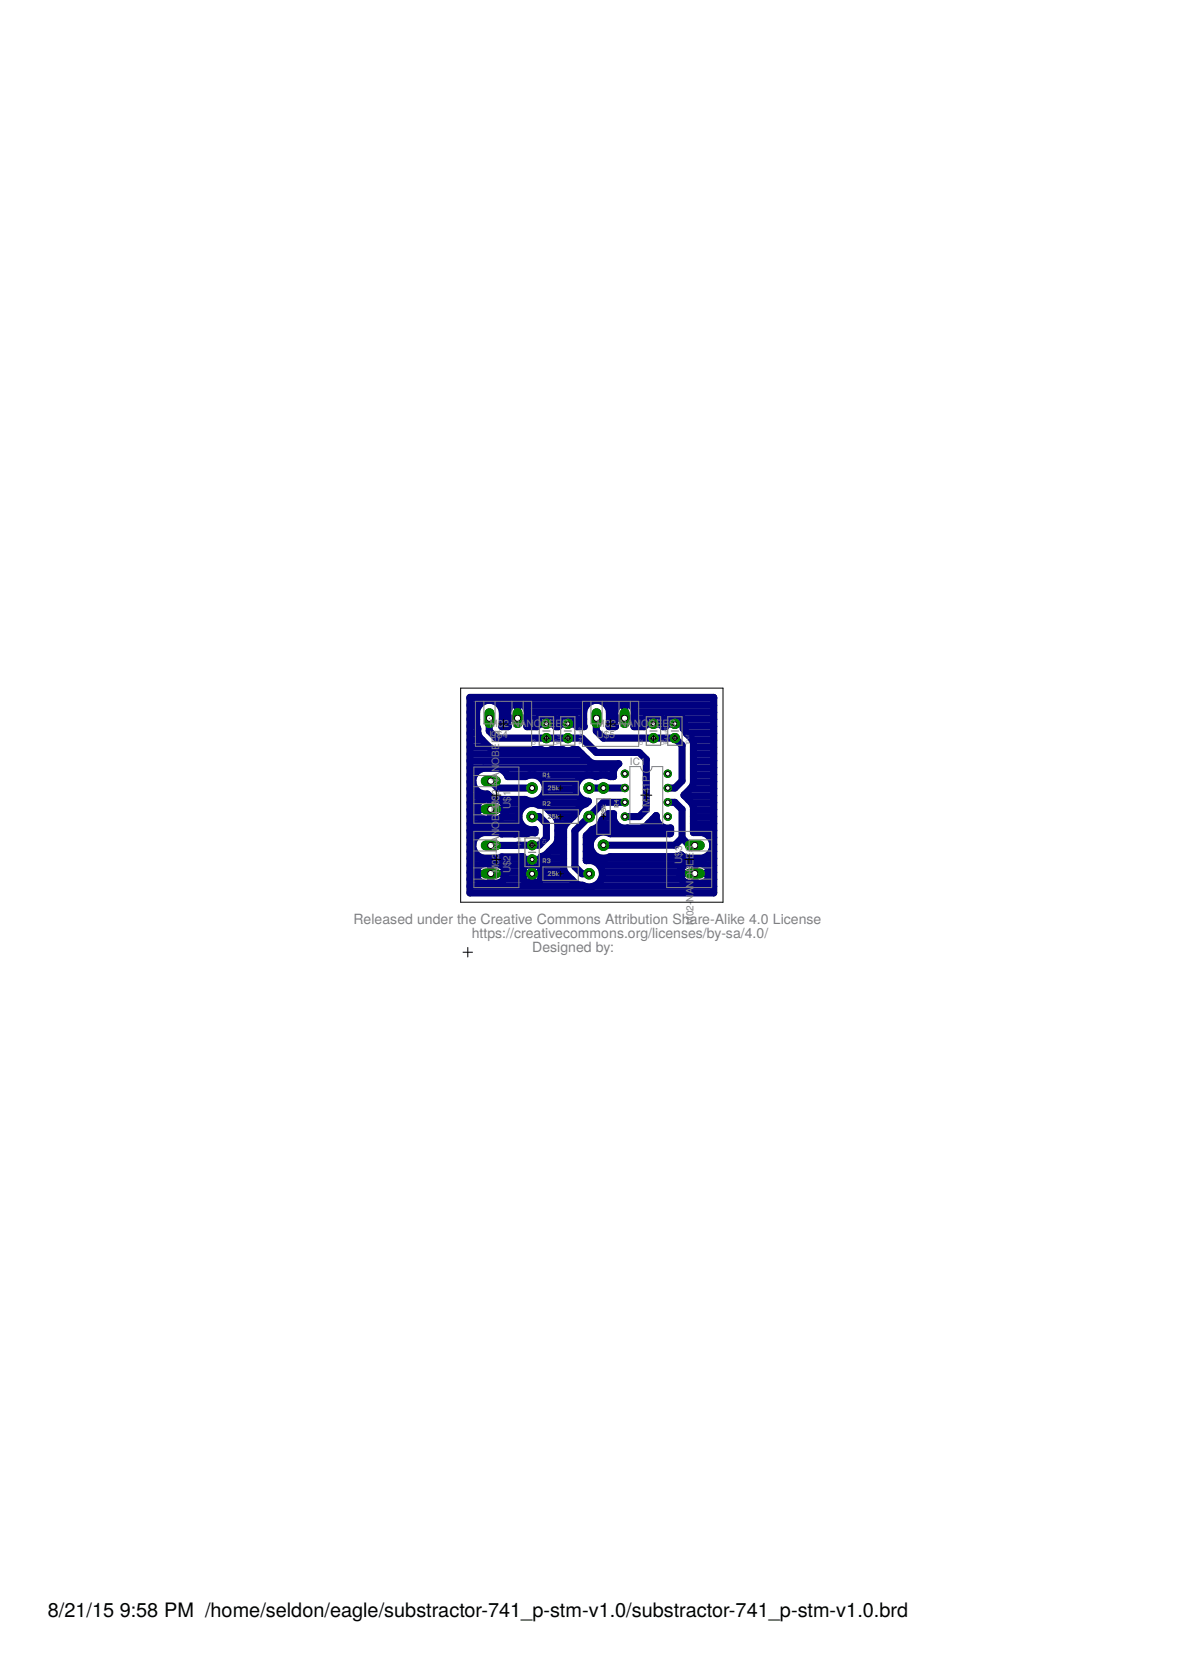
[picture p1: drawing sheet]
<svg xmlns="http://www.w3.org/2000/svg" width="210mm" height="297mm" viewBox="0 0 210 297" stroke-linecap="round" stroke-linejoin="round" font-family="sans-serif">
<g fill="none" stroke="#000080" stroke-width="1.3">
<path d="M83.5 124h43.4v34.7h-43.4zM83.5 137.7h.8M83.5 139h.6M83.5 136.5h25.8M83.5 135.3h21.1M83.5 134h19.9M83.5 132.8h3.4M83.5 131.6h2.2M83.5 130.3h1.4M83.5 129.1h1.2M83.5 127.8h1.2M83.5 126.6h1.2"/>
<path d="M83.5 125.4h1.7M83.5 124.1h43.4M84.9 130.3v-.8l-.2-.5v-2.7a2.33 2.33 0 0 1 2.3-1.8 2.33 2.33 0 0 1 2.3 1.8l-.1 2.9h1.1l-.1-2.5a1.78 1.78 0 0 1 1.8-1.7 1.78 1.78 0 0 1 1.8 1.7l-.1 2.5h1.8a1.72 1.72 0 0 1 1.6-2.2 1.72 1.72 0 0 1 1.6 2.2h.6a1.72 1.72 0 0 1 1.6-2.2 1.72 1.72 0 0 1 1.7 2.2h1.2l-.1-2.9a2.33 2.33 0 0 1 2.3-1.8 2.33 2.33 0 0 1 2.3 1.8l-.1 2.9h1.2l-.2-.5v-2a1.78 1.78 0 0 1 1.8-1.7 1.78 1.78 0 0 1 1.8 1.7l-.1 2.5h1.8a1.71 1.71 0 0 1 1.6-2.3 1.71 1.71 0 0 1 1.7 2.3h.5a1.72 1.72 0 0 1 1.9-2.2 1.72 1.72 0 0 1 1.2 2.5l.4 .4 .2 .5 .9 .9 .4 .8v7.1l-.4 .8-1.3 1.4 1.3 1.3 .4 .8v4.5h1.5a2.33 2.33 0 0 1 1.9 2.3 2.33 2.33 0 0 1-1.9 2.3M84.9 130.3l.3 .8 1.9 1.8 .7 .3h8.4l.5 .2h.8l.5-.2h2l.5 .2h.8l.5-.2h.8l2.2 2.3 .8 .3h4.4a2.02 2.02 0 0 0-.9 2.2h-.6l-.8-.2M87 127.7v2.2l1.2 1.3h15.2l2.6 2.6h7.6l1.3 1.2v8.9l-1.3 1.3h-2.5M87.2 138.9l1.3 1.2h6.1M88.8 125.4h2.1M89.2 129.1h1.1M89.3 127.8h.9M89.3 126.6h.9M90.1 137.7h18.9M90.2 127.7h3.6"/>
<path d="M92 125v2.7M92 126.6h.1M92 125.4h.1M93.1 125.4h11.1M93.7 129.1h1.7M93.7 126.6h10M93.8 127.8h1.8M94.1 137.8l-.7 .2h-3.1l-.3-.4-.6-.7-.8-.3h-2.7a2.32 2.32 0 0 0-1.9 2.6 2.32 2.32 0 0 0 2.6 1.9l.7 .7 .6 .3h-1.9l-.7 .3-.3 .3M95 137.8a2.37 2.37 0 0 1 1.8 3.1 2.37 2.37 0 0 1-3.4 1.2h-4.9l1 .6M95.4 128.7h3.4M96.6 139h6.1M97.1 127v1.7"/>
<path d="M97.1 127.8h.1M98.6 127.8h.8M98.8 129.1h.5M99.2 128.7h3.4M100.9 127v1.7M100.9 127.8h.1M102.4 127.8h1.3M102.6 129.1h1.2M104.2 137.8a2.36 2.36 0 0 0-1.9 2.4 2.36 2.36 0 0 0 2.3 2.2l-.5 .5-.7 .3-.7 .6-.3 .8-1.9 2-.3 .7v7.2l.3 .7 1.8 1.8 .7 .4h.5a2.38 2.38 0 0 0 3.6-1.7 2.38 2.38 0 0 0-2.9-2.7v-4.5l1.1-1.1 .7-.2 .7-.7 .3-.7 1.1-1.1h1a2.05 2.05 0 0 0 1.6 2.5h3.3l.8-.3 1.8-1.9a2.04 2.04 0 0 0 2.6 2.2l-.1 1h-10.6a2.37 2.37 0 0 0-3.5 1.2 2.37 2.37 0 0 0 1.8 3.2M104.3 134.9h.1M105.2 137.8l.7 .2 .9-.2M106 127.7v2.2l1.3 1.3h12.7l1.2 1.3v6.3l-1.2 1.3h-1.3"/>
<path d="M107.8 125.4h2.1M108.3 129.1h1M108.3 127.8h.9M108.3 126.6h1M109.2 127.7h3.6M111 125v2.7M111 126.6h.1M111 125.4h.1M112.1 125.4h14.8M112.7 129.1h1.8M112.8 127.8h1.8M112.8 126.6h14.1"/>
<path d="M114.4 128.7h3.5M116.1 127v1.7M116.1 127.8h.1M117.6 127.8h.8M117.8 129.1h.5M118.2 128.7h3.5M120 127v1.7M120 127.8h.1M121.5 127.8h5.4M121.6 129.1h5.3M122 130.3h4.9M123 131.6h3.9"/>
<path d="M123.3 137.7h3.6M123.3 139h3.6M123.3 136.5h3.6M123.3 135.3h3.6M123.3 134h3.6M123.3 132.8h3.6M83.5 145.2h1.6M83.5 152.6h9.4M83.5 157.5h20.5M83.5 156.3h1.4M83.5 155.1h1.1M83.5 153.8h1.8"/>
<path d="M83.5 151.3h.8M83.5 150.1h.6M83.5 148.9h1M83.5 147.6h11.6M83.5 146.4h9M83.5 143.9h1.1M83.5 142.7h1.5M83.5 141.5h3.5M83.5 140.2h1M84.6 155.3h5.3M84.6 143.8h5.3M85 142.7a1.79 1.79 0 0 0 .2 2.5"/>
<path d="M85 154.1l.5-.4 .5-.2h2.2a1.78 1.78 0 0 1 1.7 1.8 1.78 1.78 0 0 1-1.7 1.8h-2a1.8 1.8 0 0 1-1.5-1.1 1.8 1.8 0 0 1 .3-1.9zM87.2 145.2h.1M87.2 142.1v3.5M87.2 153.5v3.6M87.2 156.3h.1M87.2 155.1h.1M87.2 153.8h.1M87.2 143.9h.1M87.2 142.7h.1M88.6 152.6l.6-.3h3.7a1.71 1.71 0 0 0 .4 1.7 1.85 1.85 0 0 0-.3 2.3M89.1 153.8h4.1M89.3 145.2h2.9"/>
<path d="M89.5 142.7a1.78 1.78 0 0 1 .2 1.8 1.78 1.78 0 0 1-1.5 1.1h-2.2l-.8-.4M89.5 142.7h14.8M89.6 156.3h3.4M89.9 155.1h2.9M89.9 143.9h2.6M92.7 155.3h3.7M92.9 152.8h3.4M93 156.3a1.84 1.84 0 0 0 3.1 0M94.6 145.2h1.2l1.3 1.2v2.6l-1.3 1.2-8.6 .1M94.6 152.8v4.3M94.6 156.3h.1M94.6 155.1h.1"/>
<path d="M94.6 153.8h.1M95.9 153.8h4.3M96.1 156.3h5.5M96.3 152.6h3.9M96.4 155.1h4M96.5 141.5h6.3M96.9 140.2h5.5M97.5 143.9h5.2M97.6 151.3h2.6M98.7 145.2h3.2M98.8 150.1l.3-.7v-3.4l-.3-.7-1.8-1.9-.8-.3h-.4a2.37 2.37 0 0 0-3.6 1.7 2.37 2.37 0 0 0 2.9 2.7v.5h-1l-.4 .2-4.5 .1-.6-.3h-2.7a2.33 2.33 0 0 0-1.9 2.3 2.33 2.33 0 0 0 1.9 2.3M98.8 150.1l-1.8 1.9-.8 .3a1.71 1.71 0 0 1-.4 1.7 1.81 1.81 0 0 1 .3 2.3"/>
<path d="M98.8 150.1h1.4M99.1 148.9h1.1M99.1 147.6h1.1M99.1 146.4h1.5M104.2 152.6h22.7M104.2 151.3h1M104.2 150.1h.7M104.2 148.9h1.1M104.7 140.1h6.4M105.1 147.6h14.1M105.5 157.5h21.4M106.5 153.8h15.1"/>
<path d="M106.7 146.4h2.7M106.8 156.3h14.3M107.1 155.1h13.7M107.6 145.2h1.4M107.7 152.6l.8-.3h11.9l.7-.3 .2 .2 .9 .4M111.1 142.6h-3.8l-5.1 5.1v6.4l1.2 1.2h1.3M111.5 147.2h.1M115.2 146.4h1.8M116.5 145.2h.1M118.7 142.6h1.3l1.2 1.3v5.1M120.8 155.3h5.4M121.2 149l1.3 1.3h1"/>
<path d="M121.2 149l-1.2 1.2h-12.7M121.3 154.1l.5-.4 .5-.2h2.2a1.78 1.78 0 0 1 1.7 1.8 1.78 1.78 0 0 1-1.7 1.8h-2a1.79 1.79 0 0 1-1.5-1.1 1.79 1.79 0 0 1 .3-1.9zM121.6 141.5h5.3M122.7 140.2h4.2M122.9 142.7h4M123.3 145.2h3.6M123.3 147.6h3.6M123.3 146.4h3.6M123.3 143.9h3.6M123.5 153.5v3.6M123.5 156.3h.1M123.5 155.1h.1"/>
<path d="M123.5 153.8h.1M125.4 153.8h1.5M125.8 156.3h1.1M126.1 155.1h.8M126.2 148.9h.7M126.4 151.3h.5M126.7 150.1h.2"/>
</g>
<circle cx="111.1" cy="137.5" r=".66" fill="#008000" stroke="#008000" stroke-width=".18"/>
<circle cx="111.1" cy="137.5" r=".4" fill="#fff" stroke="#000" stroke-width=".18"/>
<circle cx="111.1" cy="140.1" r=".66" fill="#008000" stroke="#008000" stroke-width=".18"/>
<circle cx="111.1" cy="140.1" r=".4" fill="#fff" stroke="#000" stroke-width=".18"/>
<circle cx="118.7" cy="140.1" r=".66" fill="#008000" stroke="#008000" stroke-width=".18"/>
<circle cx="118.7" cy="140.1" r=".4" fill="#fff" stroke="#000" stroke-width=".18"/>
<circle cx="118.7" cy="137.5" r=".66" fill="#008000" stroke="#008000" stroke-width=".18"/>
<circle cx="118.7" cy="137.5" r=".4" fill="#fff" stroke="#000" stroke-width=".18"/>
<circle cx="111.1" cy="142.6" r=".66" fill="#008000" stroke="#008000" stroke-width=".18"/>
<circle cx="111.1" cy="142.6" r=".4" fill="#fff" stroke="#000" stroke-width=".18"/>
<circle cx="111.1" cy="145.2" r=".66" fill="#008000" stroke="#008000" stroke-width=".18"/>
<circle cx="111.1" cy="145.2" r=".4" fill="#fff" stroke="#000" stroke-width=".18"/>
<circle cx="118.7" cy="142.6" r=".66" fill="#008000" stroke="#008000" stroke-width=".18"/>
<circle cx="118.7" cy="142.6" r=".4" fill="#fff" stroke="#000" stroke-width=".18"/>
<circle cx="118.7" cy="145.2" r=".66" fill="#008000" stroke="#008000" stroke-width=".18"/>
<circle cx="118.7" cy="145.2" r=".4" fill="#fff" stroke="#000" stroke-width=".18"/>
<circle cx="94.6" cy="140.1" r=".93" fill="#008000" stroke="#008000" stroke-width=".18"/>
<circle cx="94.6" cy="140.1" r=".44" fill="#fff" stroke="#000" stroke-width=".18"/>
<circle cx="104.7" cy="140.1" r=".93" fill="#008000" stroke="#008000" stroke-width=".18"/>
<circle cx="104.7" cy="140.1" r=".44" fill="#fff" stroke="#000" stroke-width=".18"/>
<circle cx="94.6" cy="145.2" r=".93" fill="#008000" stroke="#008000" stroke-width=".18"/>
<circle cx="94.6" cy="145.2" r=".44" fill="#fff" stroke="#000" stroke-width=".18"/>
<circle cx="104.7" cy="145.2" r=".93" fill="#008000" stroke="#008000" stroke-width=".18"/>
<circle cx="104.7" cy="145.2" r=".44" fill="#fff" stroke="#000" stroke-width=".18"/>
<circle cx="94.6" cy="155.3" r=".93" fill="#008000" stroke="#008000" stroke-width=".18"/>
<circle cx="94.6" cy="155.3" r=".44" fill="#fff" stroke="#000" stroke-width=".18"/>
<circle cx="104.7" cy="155.3" r=".93" fill="#008000" stroke="#008000" stroke-width=".18"/>
<circle cx="104.7" cy="155.3" r=".44" fill="#fff" stroke="#000" stroke-width=".18"/>
<circle cx="107.3" cy="140.1" r=".93" fill="#008000" stroke="#008000" stroke-width=".18"/>
<circle cx="107.3" cy="140.1" r=".44" fill="#fff" stroke="#000" stroke-width=".18"/>
<circle cx="107.3" cy="150.2" r=".93" fill="#008000" stroke="#008000" stroke-width=".18"/>
<circle cx="107.3" cy="150.2" r=".44" fill="#fff" stroke="#000" stroke-width=".18"/>
<circle cx="94.6" cy="150.2" r=".83" fill="#008000" stroke="#008000" stroke-width=".18"/>
<circle cx="94.6" cy="150.2" r=".36" fill="#fff" stroke="#000" stroke-width=".18"/>
<circle cx="94.6" cy="152.8" r=".83" fill="#008000" stroke="#008000" stroke-width=".18"/>
<circle cx="94.6" cy="152.8" r=".36" fill="#fff" stroke="#000" stroke-width=".18"/>
<circle cx="116.1" cy="131.2" r=".83" fill="#008000" stroke="#008000" stroke-width=".18"/>
<circle cx="116.1" cy="131.2" r=".36" fill="#fff" stroke="#000" stroke-width=".18"/>
<circle cx="116.1" cy="128.7" r=".83" fill="#008000" stroke="#008000" stroke-width=".18"/>
<circle cx="116.1" cy="128.7" r=".36" fill="#fff" stroke="#000" stroke-width=".18"/>
<circle cx="97.1" cy="131.2" r=".83" fill="#008000" stroke="#008000" stroke-width=".18"/>
<circle cx="97.1" cy="131.2" r=".36" fill="#fff" stroke="#000" stroke-width=".18"/>
<circle cx="97.1" cy="128.7" r=".83" fill="#008000" stroke="#008000" stroke-width=".18"/>
<circle cx="97.1" cy="128.7" r=".36" fill="#fff" stroke="#000" stroke-width=".18"/>
<circle cx="120" cy="131.2" r=".83" fill="#008000" stroke="#008000" stroke-width=".18"/>
<circle cx="120" cy="131.2" r=".36" fill="#fff" stroke="#000" stroke-width=".18"/>
<circle cx="120" cy="128.7" r=".83" fill="#008000" stroke="#008000" stroke-width=".18"/>
<circle cx="120" cy="128.7" r=".36" fill="#fff" stroke="#000" stroke-width=".18"/>
<circle cx="100.9" cy="131.2" r=".83" fill="#008000" stroke="#008000" stroke-width=".18"/>
<circle cx="100.9" cy="131.2" r=".36" fill="#fff" stroke="#000" stroke-width=".18"/>
<circle cx="100.9" cy="128.7" r=".83" fill="#008000" stroke="#008000" stroke-width=".18"/>
<circle cx="100.9" cy="128.7" r=".36" fill="#fff" stroke="#000" stroke-width=".18"/>
<path d="M86.3 143.8h1.8" fill="none" stroke="#008000" stroke-width="1.8"/>
<circle cx="87.2" cy="143.8" r=".55" fill="#fff" stroke="#000" stroke-width=".18"/>
<path d="M86.3 138.9h1.8" fill="none" stroke="#008000" stroke-width="1.8"/>
<circle cx="87.2" cy="138.9" r=".55" fill="#fff" stroke="#000" stroke-width=".18"/>
<path d="M86.3 155.3h1.8" fill="none" stroke="#008000" stroke-width="1.8"/>
<circle cx="87.2" cy="155.3" r=".55" fill="#fff" stroke="#000" stroke-width=".18"/>
<path d="M86.3 150.3h1.8" fill="none" stroke="#008000" stroke-width="1.8"/>
<circle cx="87.2" cy="150.3" r=".55" fill="#fff" stroke="#000" stroke-width=".18"/>
<path d="M122.6 150.3h1.8" fill="none" stroke="#008000" stroke-width="1.8"/>
<circle cx="123.5" cy="150.3" r=".55" fill="#fff" stroke="#000" stroke-width=".18"/>
<path d="M122.6 155.3h1.8" fill="none" stroke="#008000" stroke-width="1.8"/>
<circle cx="123.5" cy="155.3" r=".55" fill="#fff" stroke="#000" stroke-width=".18"/>
<path d="M87 126.8v1.7" fill="none" stroke="#008000" stroke-width="1.8"/>
<circle cx="87" cy="127.7" r=".55" fill="#fff" stroke="#000" stroke-width=".18"/>
<path d="M92 126.8v1.7" fill="none" stroke="#008000" stroke-width="1.8"/>
<circle cx="92" cy="127.7" r=".55" fill="#fff" stroke="#000" stroke-width=".18"/>
<path d="M106 126.8v1.7" fill="none" stroke="#008000" stroke-width="1.8"/>
<circle cx="106" cy="127.7" r=".55" fill="#fff" stroke="#000" stroke-width=".18"/>
<path d="M111 126.8v1.7" fill="none" stroke="#008000" stroke-width="1.8"/>
<circle cx="111" cy="127.7" r=".55" fill="#fff" stroke="#000" stroke-width=".18"/>
<circle cx="111.1" cy="137.5" r=".66" fill="#008000" stroke="#008000" stroke-width=".18"/>
<circle cx="111.1" cy="137.5" r=".4" fill="#fff" stroke="#000" stroke-width=".18"/>
<circle cx="111.1" cy="140.1" r=".66" fill="#008000" stroke="#008000" stroke-width=".18"/>
<circle cx="111.1" cy="140.1" r=".4" fill="#fff" stroke="#000" stroke-width=".18"/>
<circle cx="118.7" cy="140.1" r=".66" fill="#008000" stroke="#008000" stroke-width=".18"/>
<circle cx="118.7" cy="140.1" r=".4" fill="#fff" stroke="#000" stroke-width=".18"/>
<circle cx="118.7" cy="137.5" r=".66" fill="#008000" stroke="#008000" stroke-width=".18"/>
<circle cx="118.7" cy="137.5" r=".4" fill="#fff" stroke="#000" stroke-width=".18"/>
<circle cx="111.1" cy="142.6" r=".66" fill="#008000" stroke="#008000" stroke-width=".18"/>
<circle cx="111.1" cy="142.6" r=".4" fill="#fff" stroke="#000" stroke-width=".18"/>
<circle cx="111.1" cy="145.2" r=".66" fill="#008000" stroke="#008000" stroke-width=".18"/>
<circle cx="111.1" cy="145.2" r=".4" fill="#fff" stroke="#000" stroke-width=".18"/>
<circle cx="118.7" cy="142.6" r=".66" fill="#008000" stroke="#008000" stroke-width=".18"/>
<circle cx="118.7" cy="142.6" r=".4" fill="#fff" stroke="#000" stroke-width=".18"/>
<circle cx="118.7" cy="145.2" r=".66" fill="#008000" stroke="#008000" stroke-width=".18"/>
<circle cx="118.7" cy="145.2" r=".4" fill="#fff" stroke="#000" stroke-width=".18"/>
<circle cx="94.6" cy="140.1" r=".93" fill="#008000" stroke="#008000" stroke-width=".18"/>
<circle cx="94.6" cy="140.1" r=".44" fill="#fff" stroke="#000" stroke-width=".18"/>
<circle cx="104.7" cy="140.1" r=".93" fill="#008000" stroke="#008000" stroke-width=".18"/>
<circle cx="104.7" cy="140.1" r=".44" fill="#fff" stroke="#000" stroke-width=".18"/>
<circle cx="94.6" cy="145.2" r=".93" fill="#008000" stroke="#008000" stroke-width=".18"/>
<circle cx="94.6" cy="145.2" r=".44" fill="#fff" stroke="#000" stroke-width=".18"/>
<circle cx="104.7" cy="145.2" r=".93" fill="#008000" stroke="#008000" stroke-width=".18"/>
<circle cx="104.7" cy="145.2" r=".44" fill="#fff" stroke="#000" stroke-width=".18"/>
<circle cx="94.6" cy="155.3" r=".93" fill="#008000" stroke="#008000" stroke-width=".18"/>
<circle cx="94.6" cy="155.3" r=".44" fill="#fff" stroke="#000" stroke-width=".18"/>
<circle cx="104.7" cy="155.3" r=".93" fill="#008000" stroke="#008000" stroke-width=".18"/>
<circle cx="104.7" cy="155.3" r=".44" fill="#fff" stroke="#000" stroke-width=".18"/>
<circle cx="107.3" cy="140.1" r=".93" fill="#008000" stroke="#008000" stroke-width=".18"/>
<circle cx="107.3" cy="140.1" r=".44" fill="#fff" stroke="#000" stroke-width=".18"/>
<circle cx="107.3" cy="150.2" r=".93" fill="#008000" stroke="#008000" stroke-width=".18"/>
<circle cx="107.3" cy="150.2" r=".44" fill="#fff" stroke="#000" stroke-width=".18"/>
<circle cx="94.6" cy="150.2" r=".83" fill="#008000" stroke="#008000" stroke-width=".18"/>
<circle cx="94.6" cy="150.2" r=".36" fill="#fff" stroke="#000" stroke-width=".18"/>
<circle cx="94.6" cy="152.8" r=".83" fill="#008000" stroke="#008000" stroke-width=".18"/>
<circle cx="94.6" cy="152.8" r=".36" fill="#fff" stroke="#000" stroke-width=".18"/>
<circle cx="116.1" cy="131.2" r=".83" fill="#008000" stroke="#008000" stroke-width=".18"/>
<circle cx="116.1" cy="131.2" r=".36" fill="#fff" stroke="#000" stroke-width=".18"/>
<circle cx="116.1" cy="128.7" r=".83" fill="#008000" stroke="#008000" stroke-width=".18"/>
<circle cx="116.1" cy="128.7" r=".36" fill="#fff" stroke="#000" stroke-width=".18"/>
<circle cx="97.1" cy="131.2" r=".83" fill="#008000" stroke="#008000" stroke-width=".18"/>
<circle cx="97.1" cy="131.2" r=".36" fill="#fff" stroke="#000" stroke-width=".18"/>
<circle cx="97.1" cy="128.7" r=".83" fill="#008000" stroke="#008000" stroke-width=".18"/>
<circle cx="97.1" cy="128.7" r=".36" fill="#fff" stroke="#000" stroke-width=".18"/>
<circle cx="120" cy="131.2" r=".83" fill="#008000" stroke="#008000" stroke-width=".18"/>
<circle cx="120" cy="131.2" r=".36" fill="#fff" stroke="#000" stroke-width=".18"/>
<circle cx="120" cy="128.7" r=".83" fill="#008000" stroke="#008000" stroke-width=".18"/>
<circle cx="120" cy="128.7" r=".36" fill="#fff" stroke="#000" stroke-width=".18"/>
<circle cx="100.9" cy="131.2" r=".83" fill="#008000" stroke="#008000" stroke-width=".18"/>
<circle cx="100.9" cy="131.2" r=".36" fill="#fff" stroke="#000" stroke-width=".18"/>
<circle cx="100.9" cy="128.7" r=".83" fill="#008000" stroke="#008000" stroke-width=".18"/>
<circle cx="100.9" cy="128.7" r=".36" fill="#fff" stroke="#000" stroke-width=".18"/>
<path d="M86.3 143.8h1.8" fill="none" stroke="#008000" stroke-width="1.8"/>
<circle cx="87.2" cy="143.8" r=".55" fill="#fff" stroke="#000" stroke-width=".18"/>
<path d="M86.3 138.9h1.8" fill="none" stroke="#008000" stroke-width="1.8"/>
<circle cx="87.2" cy="138.9" r=".55" fill="#fff" stroke="#000" stroke-width=".18"/>
<path d="M86.3 155.3h1.8" fill="none" stroke="#008000" stroke-width="1.8"/>
<circle cx="87.2" cy="155.3" r=".55" fill="#fff" stroke="#000" stroke-width=".18"/>
<path d="M86.3 150.3h1.8" fill="none" stroke="#008000" stroke-width="1.8"/>
<circle cx="87.2" cy="150.3" r=".55" fill="#fff" stroke="#000" stroke-width=".18"/>
<path d="M122.6 150.3h1.8" fill="none" stroke="#008000" stroke-width="1.8"/>
<circle cx="123.5" cy="150.3" r=".55" fill="#fff" stroke="#000" stroke-width=".18"/>
<path d="M122.6 155.3h1.8" fill="none" stroke="#008000" stroke-width="1.8"/>
<circle cx="123.5" cy="155.3" r=".55" fill="#fff" stroke="#000" stroke-width=".18"/>
<path d="M87 126.8v1.7" fill="none" stroke="#008000" stroke-width="1.8"/>
<circle cx="87" cy="127.7" r=".55" fill="#fff" stroke="#000" stroke-width=".18"/>
<path d="M92 126.8v1.7" fill="none" stroke="#008000" stroke-width="1.8"/>
<circle cx="92" cy="127.7" r=".55" fill="#fff" stroke="#000" stroke-width=".18"/>
<path d="M106 126.8v1.7" fill="none" stroke="#008000" stroke-width="1.8"/>
<circle cx="106" cy="127.7" r=".55" fill="#fff" stroke="#000" stroke-width=".18"/>
<path d="M111 126.8v1.7" fill="none" stroke="#008000" stroke-width="1.8"/>
<circle cx="111" cy="127.7" r=".55" fill="#fff" stroke="#000" stroke-width=".18"/>
<g fill="none" stroke="#808080" stroke-width=".18">
<path d="M84.2 136.4h8v9.9h-8zM84.2 137.9h4v1.9h-4M84.5 124.7h10v8h-10zM86 124.7v4h2v-4M91 124.7v4h2v-4M96.5 137.9h.4l.1-.1-.1-.4h-.4v.7M96.8 137.9l.2 .2M97.3 137.7l.2-.3v.7M97.3 138.1h.4M97.4 139.8l.1-.1 .4 .1-.5 .6h.5M98.6 139.7h-.4v.4l.2-.1 .2 .1-.1 .3-.3-.1M98.9 139.7v.7"/>
<path d="M99.3 140l-.4 .2 .4 .2M103.5 124.7h10v8h-10zM105 124.7v4h2v-4M110 124.7v4h2v-4M112 136.3h1.9a1.02 1.02 0 0 0 1 1 1.02 1.02 0 0 0 1-1h1.9v10.1h-5.8zM84.2 147.8h8v10h-8zM84.2 142.9h4v1.9h-4M84.2 149.3h4v2h-4M84.2 154.3h4v2h-4M96.5 143h.4l.1-.4-.5-.1v.7M96.5 153.1l.5-.1-.1-.3h-.4v.7M96.8 143l.2 .2"/>
<path d="M96.8 153.1l.2 .3M97.3 142.6l.1-.1 .3 .1-.4 .6h.4M97.3 152.8l.3-.1 .1 .1-.1 .2M97.4 144.9l.1-.1 .4 .1-.5 .6h.5M97.4 155.1l.1-.2 .4 .2-.5 .5h.5M97.5 153h.1M97.6 153l.1 .1-.1 .3-.3-.2M98.6 144.8h-.4v.3l.2-.1 .2 .1-.1 .4-.3-.1M98.6 154.9h-.4v.4l.3-.1 .1 .3-.1 .1-.3-.1M98.9 144.8v.7M98.9 154.9v.7M99.3 145l-.4 .2 .4 .3"/>
<path d="M99.3 155.2l-.4 .2 .4 .2M106.9 143.7v.5h.4l-.1-.4 .3-.1 .1 .1-.1 .4M106.9 143.4h.7M107.2 143.1l.2 .3 .2-.3M107.6 144.5v.4l-.4-.4-.3 .1 .2 .3M109.6 142.2v.5l-.4-.4h.7M109.7 143.4v-.3l-.4-.1-.1 .1v.3h.7M109.9 143l-.2 .2M118.5 147.8h8v10h-8zM126.5 154.3h-4v2h4M126.5 149.3h-4v2h4"/>
</g>
<g fill="none" stroke="#808080" stroke-width=".21">
<path d="M95.8 127.4h2.6v5.1h-2.6zM96.5 129.9h1.2M96.5 138.9h6.3v2.4h-6.3zM99.7 127.4h2.5v5.1h-2.5zM100.3 129.9h1.2M114.9 127.4h2.5v5.1h-2.5zM115.5 129.9h1.3M118.7 127.4h2.5v5.1h-2.5zM119.3 129.9h1.3M93.3 149h2.5v5.1h-2.5zM93.9 151.5h1.3M96.5 144h6.3v2.4h-6.3z"/>
<path d="M96.5 154.1h6.3v2.4h-6.3zM106.1 142h2.4v6.3h-2.4z"/>
</g>
<g fill="none" stroke="#000" stroke-width=".18">
<path d="M81.9 122.3h46.6v38.1h-46.6zM88.7 128.7h1.6M89.5 127.8v1.7M96.5 131.2h1.2M97.1 130.6v1.2M99.7 139.7v.8M100.4 131.2h1.1M100.9 130.6v1.2M107.7 128.7h1.6M108.5 127.8v1.7M115.6 131.2h1.1M116.1 130.6v1.2"/>
<path d="M119.4 131.2h1.1M120 130.6v1.2M87.4 141.4h1.6M87.4 152.8h1.6M88.2 140.5v1.7M88.2 152v1.6M94 150.2h1.1M94.6 149.7v1.1M99.2 140.1h.9M99.2 145.2h.9M99.2 155.3h.9M99.7 144.7v.9"/>
<path d="M99.7 154.9v.8M106.8 145.2h.9M107.3 144.7v.9M113.9 141.4h1.9M114.9 140.4v1.9M121.7 152.8h1.6M122.5 152v1.6M82.3 169.3h1.7M83.1 168.4v1.7"/>
</g>
<path d="M87 127.7h.1" fill="none" stroke="#808000" stroke-width=".18"/>
<g font-size="3.5">
<text x="8.5" y="287.5">8/21/15</text>
<text x="21.3" y="287.5">9:58 PM /home/seldon/eagle/substractor-741_p-stm-v1.0/substractor-741_p-stm-v1.0.brd</text>
</g>
<g font-size="2.5" fill="#808080">
<text x="62.9" y="164.2">Released under the Creative Commons Attribution Share-Alike 4.0 License</text>
<text x="83.8" y="166.7">https://creativecommons.org/licenses/by-sa/4.0/</text>
<text x="94.6" y="169.3">Designed by:</text>
</g>
<g font-size="1.8" fill="#808080">
<text x="87" y="131.2">U$4</text>
<text x="87" y="129.2">M02-NAN</text>
<text x="88.7" y="130.9" transform="rotate(-90 88.7 130.9)">S</text>
<text x="94.9" y="129.2">O</text>
<text x="96.3" y="129.2">BE</text>
<text x="98.7" y="129.2">E</text>
<text x="99.9" y="129.2">S</text>
<text x="106" y="131.2">U$5</text>
<text x="106" y="129.2">M02-NAN</text>
<text x="113.9" y="129.2">O</text>
<text x="115.3" y="129.2">BE</text>
<text x="117.7" y="129.2">E</text>
<text x="119" y="129.2">S</text>
<text x="88.7" y="135.9" transform="rotate(-90 88.7 135.9)">OBE</text>
<text x="88.7" y="132.1" transform="rotate(-90 88.7 132.1)">E</text>
<text x="112" y="136">IC1</text>
<text x="88.7" y="143.8" transform="rotate(-90 88.7 143.8)">M02-</text>
<text x="88.7" y="143.6" transform="rotate(-90 88.7 143.6)">ES</text>
<text x="88.7" y="139.8" transform="rotate(-90 88.7 139.8)">NAN</text>
<text x="90.7" y="143.8" transform="rotate(-90 90.7 143.8)">U</text>
<text x="90.7" y="142.5" transform="rotate(-90 90.7 142.5)">$1</text>
<text x="88.7" y="149.9" transform="rotate(-90 88.7 149.9)">AN</text>
<text x="88.7" y="147.4" transform="rotate(-90 88.7 147.4)">O</text>
<text x="88.7" y="146" transform="rotate(-90 88.7 146)">BE</text>
<text x="115.5" y="144.5" transform="rotate(-90 115.5 144.5)">LM741P</text>
<text x="88.7" y="155.3" transform="rotate(-90 88.7 155.3)">M02-N</text>
<text x="90.7" y="155.3" transform="rotate(-90 90.7 155.3)">U$2</text>
<text x="121.3" y="153.6" transform="rotate(-90 121.3 153.6)">U</text>
<text x="121.3" y="152.3" transform="rotate(-90 121.3 152.3)">$3</text>
<text x="123.3" y="155.1" transform="rotate(-90 123.3 155.1)">B</text>
<text x="123.3" y="153.9" transform="rotate(-90 123.3 153.9)">EES</text>
<text x="123.3" y="160.3" transform="rotate(-90 123.3 160.3)">NANO</text>
<text x="123.3" y="164.4" transform="rotate(-90 123.3 164.4)">M02-</text>
</g>
<g font-size=".8" fill="#808080">
<text x="118.7" y="130.8" transform="rotate(-90 118.7 130.8)">p/n?</text>
<text x="95.2" y="132.5" transform="rotate(-90 95.2 132.5)">C3</text>
<text x="99" y="132.5" transform="rotate(-90 99 132.5)">C5</text>
<text x="99.6" y="132.5" transform="rotate(-90 99.6 132.5)">10 uf</text>
<text x="103.5" y="132.5" transform="rotate(-90 103.5 132.5)">104 p/n?</text>
<text x="114.2" y="132.5" transform="rotate(-90 114.2 132.5)">C2</text>
<text x="118" y="132.5" transform="rotate(-90 118 132.5)">C4</text>
<text x="118.7" y="132.5" transform="rotate(-90 118.7 132.5)">104</text>
<text x="122.5" y="132.5" transform="rotate(-90 122.5 132.5)">10 uf</text>
<text x="92.6" y="150.4" transform="rotate(-90 92.6 150.4)">1 uf</text>
<text x="97.1" y="150.1" transform="rotate(-90 97.1 150.1)">C1</text>
</g>
</svg>
